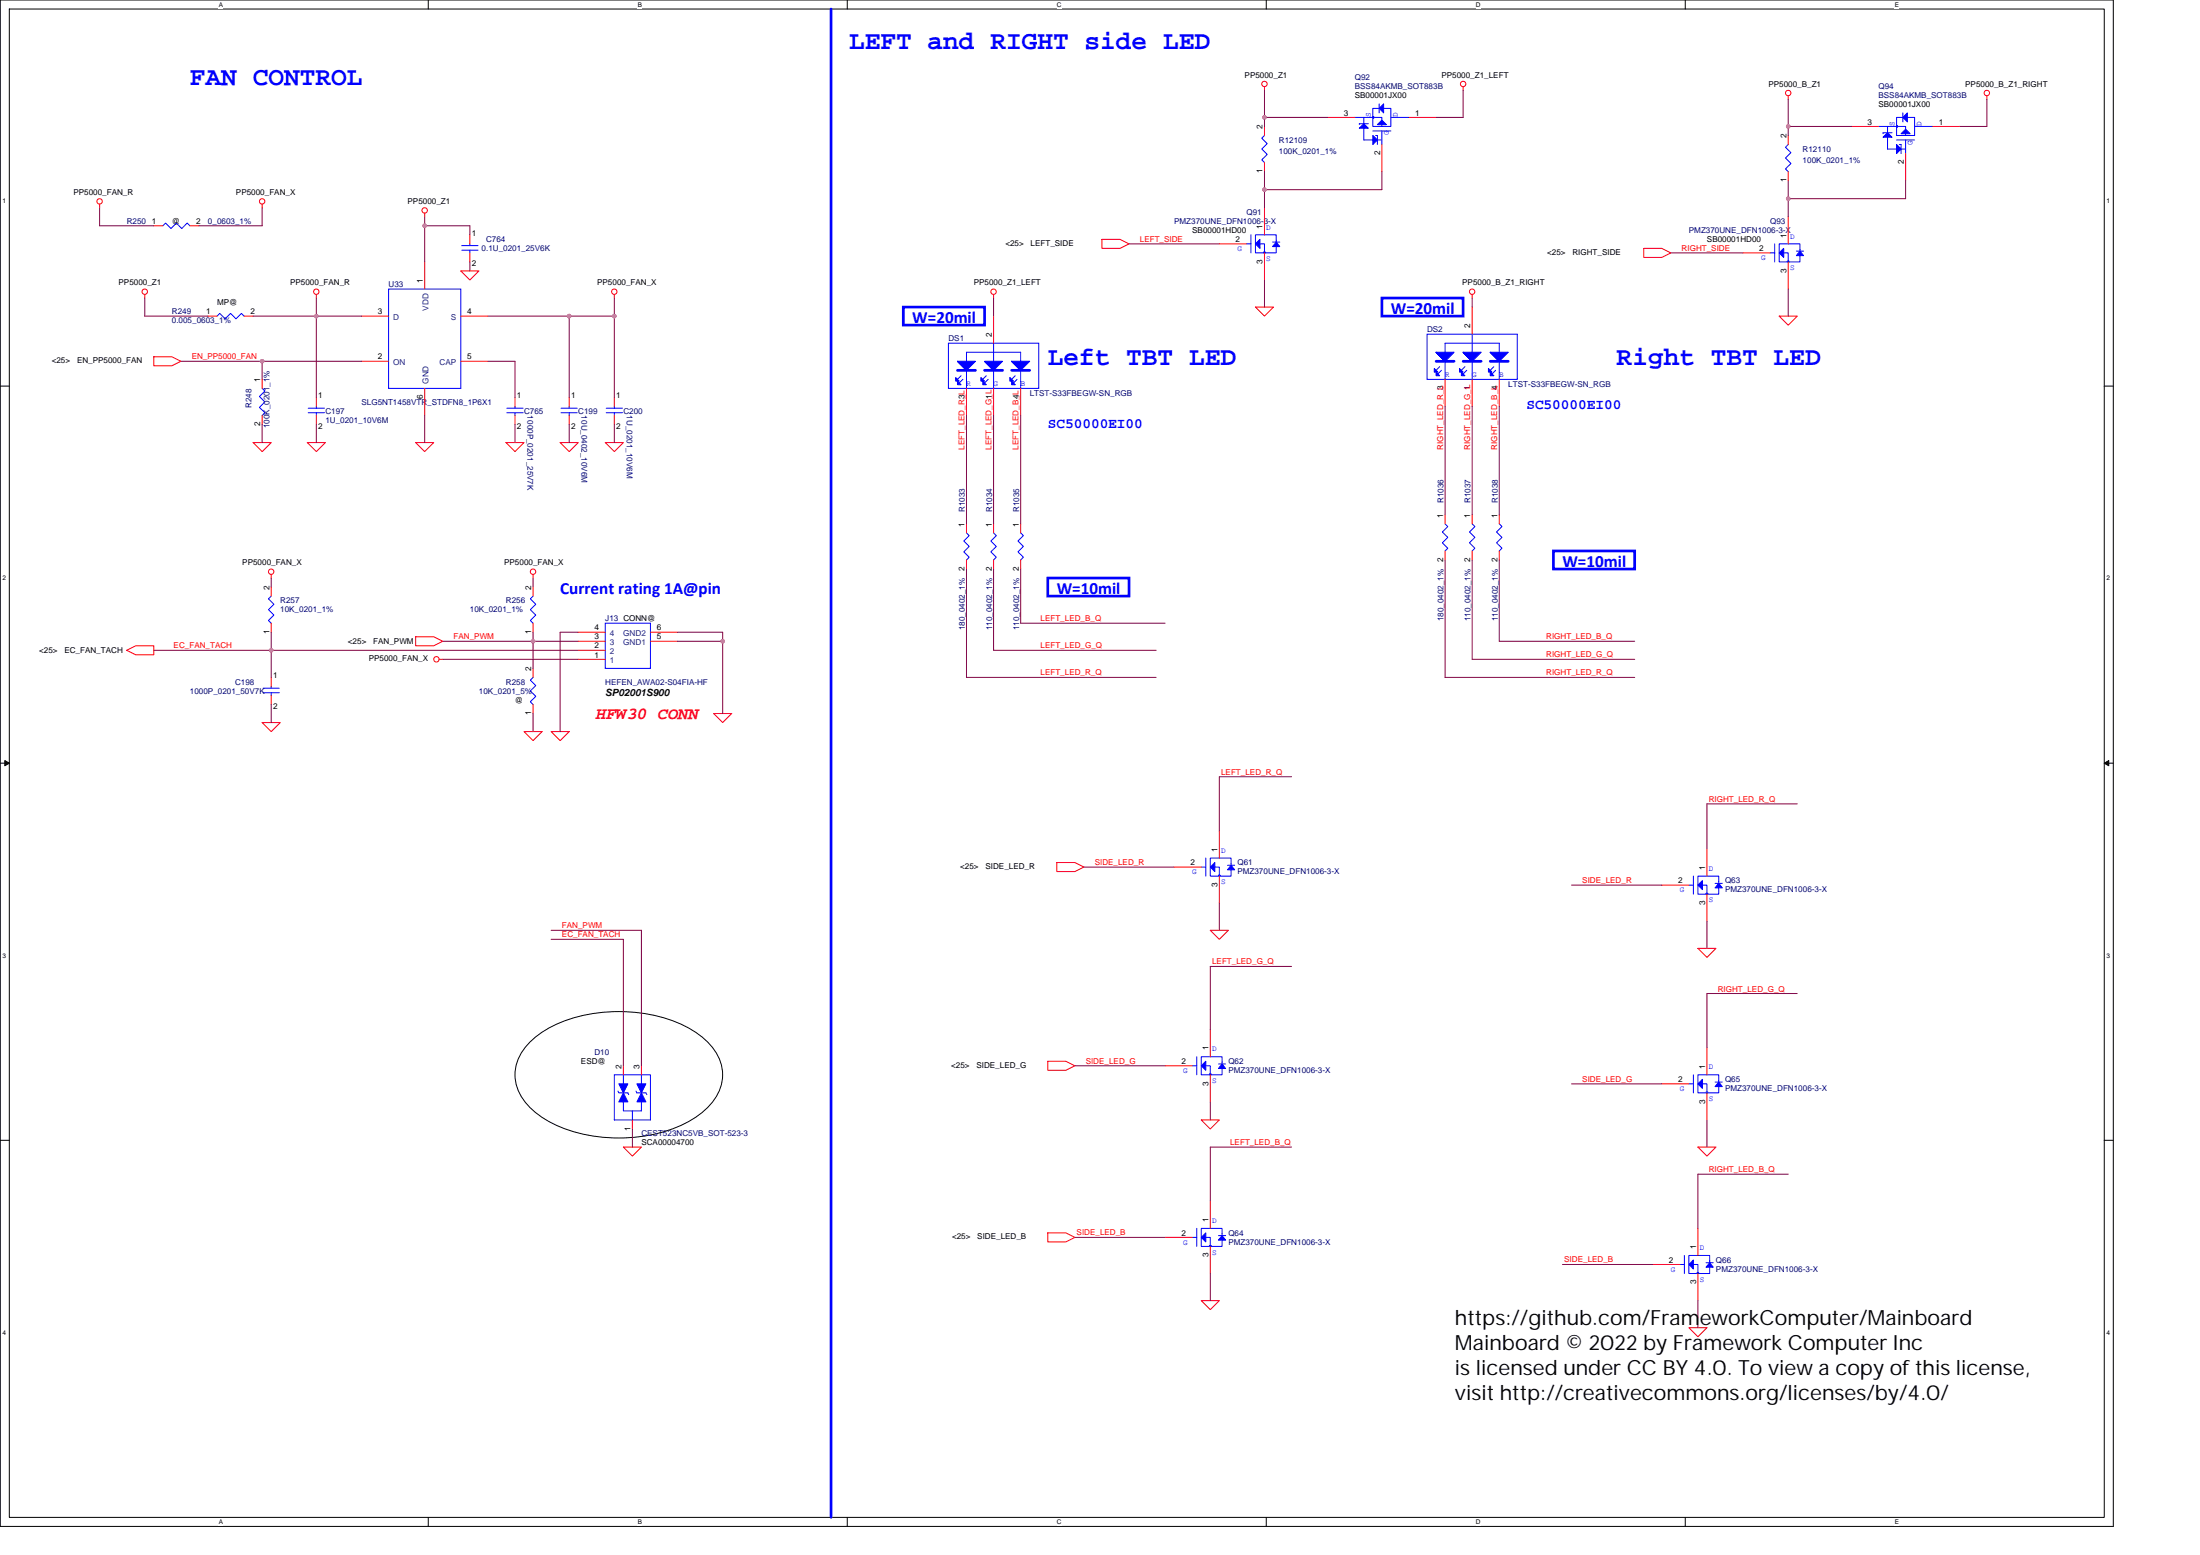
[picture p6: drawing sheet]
<svg xmlns="http://www.w3.org/2000/svg" width="297mm" height="210mm" viewBox="0 0 297 210" stroke-linecap="round" stroke-linejoin="round" font-family="sans-serif">
<path d="M0 0h285.3v206h-285.3zM1.3 1.2h282.8v203.6h-282.8z" fill="none" stroke="#000" stroke-width=".14"/>
<g fill="#fff">
<path d="M29.5 .1h.6v1h-.6z"/>
<path d="M29.5 204.9h.6v1h-.6z"/>
</g>
<path d="M57.8 0v1.2M57.8 204.8v1.2" fill="none" stroke="#000" stroke-width=".14"/>
<g fill="#fff">
<path d="M86.1 .1h.6v1h-.6z"/>
<path d="M86.1 204.9h.6v1h-.6z"/>
</g>
<path d="M114.4 0v1.2M114.4 204.8v1.2" fill="none" stroke="#000" stroke-width=".14"/>
<g fill="#fff">
<path d="M142.7 .1h.6v1h-.6z"/>
<path d="M142.7 204.9h.6v1h-.6z"/>
</g>
<path d="M171 0v1.2M171 204.8v1.2" fill="none" stroke="#000" stroke-width=".14"/>
<g fill="#fff">
<path d="M199.3 .1h.6v1h-.6z"/>
<path d="M199.3 204.9h.6v1h-.6z"/>
</g>
<path d="M227.5 0v1.2M227.5 204.8v1.2" fill="none" stroke="#000" stroke-width=".14"/>
<g fill="#fff">
<path d="M255.8 .1h.6v1h-.6z"/>
<path d="M255.8 204.9h.6v1h-.6z"/>
<path d="M.3 26.7h.5v.9h-.5z"/>
<path d="M284.4 26.7h.5v.9h-.5z"/>
<path d="M.3 77.6h.5v.9h-.5z"/>
<path d="M284.4 77.6h.5v.9h-.5z"/>
</g>
<path d="M0 52.1h1.3M284.1 52.1h1.2" fill="none" stroke="#000" stroke-width=".14"/>
<g fill="#fff">
<path d="M.3 128.5h.5v1h-.5z"/>
<path d="M284.4 128.5h.5v1h-.5z"/>
</g>
<path d="M0 103h1.3M.6 102.7l.7 .3-.7 .4zM284.1 103l.6-.3v.7zM284.1 103h1.2" fill="none" stroke="#000" stroke-width=".14"/>
<path d="M.6 102.7l.7 .3-.7 .4zM284.1 103l.6-.3v.7z" fill="#000"/>
<g fill="#fff">
<path d="M.3 179.4h.5v1h-.5z"/>
<path d="M284.4 179.4h.5v1h-.5z"/>
</g>
<path d="M0 153.9h1.3M71.7 140.5a16.7 16.7 0 0 1 10.2-3.9 20 20 0 0 1 11.6 2.4 8 8 0 0 1 4 5.1 6.1 6.1 0 0 1-2.1 5.6 16.7 16.7 0 0 1-10.2 3.9 20 20 0 0 1-11.6-2.5 8 8 0 0 1-4-5 6.1 6.1 0 0 1 2.1-5.6zM284.1 153.9h1.2" fill="none" stroke="#000" stroke-width=".14"/>
<path d="M112.2 1.2v203.6M122 41.5h10.9v2.4h-10.9zM186.6 40.2h10.9v2.5h-10.9zM141.5 78h10.9v2.5h-10.9zM209.7 74.4h11v2.4h-11z" fill="none" stroke="#00f" stroke-width=".36"/>
<g fill="none" stroke="#f00" stroke-width=".14">
<path d="M170.7 11.7v.5M197.5 11.7v.5M241.4 12.9v.5M268.3 12.9v.5M13.5 27.6v.4M19.5 39.7v.5M35.4 27.6v.4M42.7 39.7v.5M57.3 28.8v.5M62.2 36.6h2.5l-1.3 1.2zM82.9 39.7v.5M134.2 39.7v.5"/>
<path d="M148.8 32.3h2.4l1.2 .6-1.2 .6h-2.4zM198.8 39.7v.5M221.9 33.5h2.5l1.2 .6-1.2 .6h-2.5zM20.8 48.2h2.4l1.2 .6-1.2 .6h-2.4zM34.2 59.7h2.4l-1.2 1.3zM35.4 51.2v1.2M35.4 56.1v1.2M41.5 59.7h2.4l-1.2 1.3zM56.1 59.7h2.5l-1.3 1.3zM68.3 59.7h2.5l-1.3 1.3zM69.5 53.6v1.3M69.5 56.1v1.2"/>
<path d="M75.6 59.7h2.5l-1.3 1.3zM81.7 59.7h2.5l-1.3 1.3zM82.9 53.6v1.3M82.9 56.1v1.2M169.5 41.5h2.4l-1.2 1.2zM240.2 42.7h2.5l-1.3 1.2zM36.6 77.5v.5M72 77.5v.5M72 79.2v1.3M134.2 70.7v1.2M134.2 75.6v1.2M202.4 69.5v1.2"/>
<path d="M202.4 74.4v1.2M17.1 87.8l1.2-.6h2.5v1.2h-2.5zM35.4 97.5h2.4l-1.2 1.3zM56.1 86h2.5l1.2 .6-1.2 .6h-2.5zM59.3 89h.5M70.8 98.8h2.4l-1.2 1.2zM72 84.1v1.2M74.4 98.8h2.4l-1.2 1.2zM96.4 96.3h2.4l-1.2 1.2zM142.7 116.4h2.4l1.2 .6-1.2 .7h-2.4zM163.4 125.6h2.5l-1.3 1.2zM229.2 128h2.5l-1.2 1.2z"/>
<path d="M84.2 154.8h2.4l-1.2 1.3zM141.5 143.3h2.4l1.2 .6-1.2 .6h-2.4zM162.2 151.2h2.4l-1.2 1.2zM229.2 154.8h2.5l-1.2 1.3zM141.5 166.4h2.4l1.2 .6-1.2 .6h-2.4zM162.2 175.6h2.4l-1.2 1.2zM228 179.2h2.5l-1.3 1.2z"/>
<circle cx="170.7" cy="11.3" r=".36"/>
<circle cx="197.5" cy="11.3" r=".36"/>
<circle cx="241.4" cy="12.6" r=".36"/>
<circle cx="268.3" cy="12.6" r=".36"/>
<circle cx="13.4" cy="27.2" r=".36"/>
<circle cx="19.5" cy="39.4" r=".36"/>
<circle cx="35.4" cy="27.2" r=".36"/>
<circle cx="42.7" cy="39.4" r=".36"/>
<circle cx="57.3" cy="28.4" r=".36"/>
<circle cx="82.9" cy="39.4" r=".36"/>
<circle cx="134.1" cy="39.4" r=".36"/>
<circle cx="198.8" cy="39.4" r=".36"/>
<circle cx="36.6" cy="77.2" r=".36"/>
<circle cx="72" cy="77.2" r=".36"/>
<circle cx="58.9" cy="89" r=".36"/>
</g>
<path d="M35.4 52.4l.4 .4-.8 .7 .8 .8-.8 .7 .8 .7-.4 .4M68.4 55.7h2.2M68.4 55.1h2.2M69.5 54.9v.2M69.5 55.7v.4M81.8 55.7h2.2M81.8 55.1h2.2M82.9 54.9v.2M82.9 55.7v.4M134.2 71.9l.3 .4-.7 .7 .7 .8-.7 .7 .7 .7-.3 .4M202.4 70.7l.4 .4-.7 .7 .7 .7-.7 .8 .7 .7-.4 .4M72 80.5l-.4 .3 .7 .8-.7 .7 .7 .7-.7 .8 .4 .3" fill="none" stroke="#00f" stroke-width=".14"/>
<path d="M240.2 34.1l.6-.6v1.2z" fill="#00f"/>
<path d="M240.2 34.1l.6-.6v1.2z" fill="none" stroke="#00f" stroke-width=".14"/>
<path d="M243 33.9l.5 .6h-1z" fill="#00f"/>
<path d="M239 34.1h.6M239.6 32.9v2.5M242.5 33.9h1M243 34.5v.9h-1.6h.2v-.2h-.3v.2M243 33.9l.5 .6h-1zM243 33.9v-1h-2.8v2.5h1.2v-1.3h-.6M195.1 70.7l.4 .4-.8 .7 .8 .7-.8 .8 .8 .7-.4 .4" fill="none" stroke="#00f" stroke-width=".14"/>
<path d="M235.3 34.1h3.7M241.4 29.3v3.6M241.4 35.4v3.6M195.1 69.5v1.2M195.1 74.4v1.2" fill="none" stroke="#f00" stroke-width=".14"/>
<path d="M229.9 118.9v1.2l-.7-.6z" fill="#00f"/>
<path d="M229.9 118.9v1.2l-.7-.6z" fill="none" stroke="#00f" stroke-width=".14"/>
<path d="M232.1 119.2l.4 .6h-.9z" fill="#00f"/>
<g fill="none" stroke="#00f" stroke-width=".14">
<path d="M62.3 33.8h2.2M62.3 33.2h2.2M63.4 32.9v.3M63.4 33.8v.3M192.7 45.1h12.2v6.1h-12.2zM35.5 93.5h2.2M35.5 92.9h2.2M36.6 92.7v.2M36.6 93.5v.4M228 119.5h.6M228.6 118.3v2.4M231.6 119.2h.9"/>
<path d="M232.1 119.2l.4 .6h-.9zM232.1 119.8v.9h-1.6h.1v-.1h-.3v.1M232.1 119.2v-.9h-2.9v2.4h1.3v-1.2h-.6"/>
</g>
<path d="M63.4 31.7v1.2M63.4 34.1v1.3M36.6 91.4v1.3M36.6 93.9v1.2M224.4 119.5h3.6M230.5 114.6v3.7M230.5 120.7v3.7" fill="none" stroke="#f00" stroke-width=".14"/>
<path d="M193.9 48.8h2.4M197.5 48.8h2.5M201.2 48.8h2.4" fill="none" stroke="#00f" stroke-width=".36"/>
<path d="M201.2 47.5l1.2 1.3-1.2-1.3h2.4l-1.2 1.3z" fill-rule="evenodd" fill="#00f"/>
<path d="M201.2 47.5l1.2 1.3-1.2-1.3h2.4l-1.2 1.3z" fill="none" stroke="#00f" stroke-width=".14"/>
<path d="M197.5 47.5l1.3 1.3-1.3-1.3h2.5l-1.2 1.3z" fill-rule="evenodd" fill="#00f"/>
<path d="M197.5 47.5l1.3 1.3-1.3-1.3h2.5l-1.2 1.3z" fill="none" stroke="#00f" stroke-width=".14"/>
<path d="M193.9 47.5l1.2 1.3-1.2-1.3h2.4l-1.2 1.3z" fill-rule="evenodd" fill="#00f"/>
<path d="M193.9 47.5l1.2 1.3-1.2-1.3h2.4l-1.2 1.3zM195.1 51.2v-4.9h7.3v4.9M198.8 45.1v6.1" fill="none" stroke="#00f" stroke-width=".14"/>
<path d="M201.2 50.2l.5 .5h-.5z" fill-rule="evenodd" fill="#00f"/>
<path d="M194.4 49.5l-.5 .5M194.6 50l-.5 .5M197.8 49.5l-.5 .5M198 50l-.5 .5M201.2 50.2l.5 .5h-.5zM201.7 49.5l-.5 .5M201.9 50l-.5 .5" fill="none" stroke="#00f" stroke-width=".14"/>
<path d="M201 49.7l.4 .5h-.4z" fill-rule="evenodd" fill="#00f"/>
<path d="M201 49.7l.4 .5h-.4z" fill="none" stroke="#00f" stroke-width=".14"/>
<path d="M197.3 50.2l.5 .5h-.5z" fill-rule="evenodd" fill="#00f"/>
<path d="M197.3 50.2l.5 .5h-.5z" fill="none" stroke="#00f" stroke-width=".14"/>
<path d="M197.1 49.7l.4 .5h-.4z" fill-rule="evenodd" fill="#00f"/>
<path d="M197.1 49.7l.4 .5h-.4z" fill="none" stroke="#00f" stroke-width=".14"/>
<path d="M193.9 50.2l.5 .5h-.5z" fill-rule="evenodd" fill="#00f"/>
<path d="M193.9 50.2l.5 .5h-.5z" fill="none" stroke="#00f" stroke-width=".14"/>
<path d="M193.7 49.7l.4 .5h-.4z" fill-rule="evenodd" fill="#00f"/>
<path d="M193.7 49.7l.4 .5h-.4z" fill="none" stroke="#00f" stroke-width=".14"/>
<path d="M195.1 51.2v3.7M198.8 41.5v3.6M198.8 51.2v3.7M202.4 51.2v3.7" fill="none" stroke="#f00" stroke-width=".14"/>
<path d="M164 116.4v1.3l-.6-.7z" fill="#00f"/>
<path d="M164 116.4v1.3l-.6-.7z" fill="none" stroke="#00f" stroke-width=".14"/>
<path d="M166.2 116.8l.5 .6h-1z" fill="#00f"/>
<path d="M162.2 117h.6M162.8 115.8v2.5M165.7 116.8h1M166.2 116.8l.5 .6h-1zM166.2 117.4v.9h-1.6h.2v-.2h-.3v.2M166.2 116.8v-1h-2.8v2.5h1.2v-1.3h-.6" fill="none" stroke="#00f" stroke-width=".14"/>
<path d="M158.5 117h3.7M164.6 112.2v3.6M164.6 118.3v3.6" fill="none" stroke="#f00" stroke-width=".14"/>
<path d="M162.8 166.4v1.2l-.6-.6z" fill="#00f"/>
<path d="M162.8 166.4v1.2l-.6-.6z" fill="none" stroke="#00f" stroke-width=".14"/>
<path d="M165 166.8l.5 .6h-1z" fill="#00f"/>
<path d="M170.7 18.3l-.3 .4 .7 .7-.7 .7 .7 .7-.7 .8 .3 .3M137.8 71.9l.4 .4-.8 .7 .8 .8-.8 .7 .8 .7-.4 .4M161 167h.6M161.6 165.8v2.4M164.5 166.8h1M165 166.8l.5 .6h-1zM165 167.4v.8h-1.6h.1v-.1h-.2v.1M165 166.8v-1h-2.8v2.4h1.2v-1.2h-.6" fill="none" stroke="#00f" stroke-width=".14"/>
<path d="M170.7 17.1v1.2M170.7 21.9v1.3M137.8 70.7v1.2M137.8 75.6v1.2M157.3 167h3.7M163.4 162.2v3.6M163.4 168.2v3.7" fill="none" stroke="#f00" stroke-width=".14"/>
<path d="M84.2 147.5l.6 1.2h-1.2z" fill="#00f"/>
<path d="M82.9 145.1h4.9v6.1h-4.9zM84.2 148.7v1.3h1.2v1.2M84.2 146.3v1.2M84.2 147.5l.6 1.2h-1.2zM86.6 146.3v1.2" fill="none" stroke="#00f" stroke-width=".14"/>
<path d="M86.6 147.5l.6 1.2h-1.2z" fill="#00f"/>
<path d="M83.4 147.3l.2 .2h1.2l.1 .3M85.9 147.3l.1 .2h1.2l.1 .3M86.6 147.5l.6 1.2h-1.2zM86.6 148.7v1.3h-1.2" fill="none" stroke="#00f" stroke-width=".14"/>
<path d="M83.6 146.3h1.2l-.6 1.2z" fill="#00f"/>
<path d="M83.6 146.3h1.2l-.6 1.2z" fill="none" stroke="#00f" stroke-width=".14"/>
<path d="M86 146.3h1.2l-.6 1.2z" fill="#00f"/>
<path d="M185.4 14.6h2.4v2.5h-2.4zM84.2 145.1v1.2M86 146.3h1.2l-.6 1.2zM86.6 145.1v1.2" fill="none" stroke="#00f" stroke-width=".14"/>
<path d="M84.2 143.9v1.2M85.4 151.2v1.2M86.6 143.9v1.2" fill="none" stroke="#f00" stroke-width=".14"/>
<path d="M186.2 14.6l.6-.6v1.2z" fill="#00f"/>
<path d="M186.2 14.6l.6-.6v1.2z" fill="none" stroke="#00f" stroke-width=".14"/>
<path d="M186 16.8l.6-.6 .6 .6z" fill="#00f"/>
<path d="M183.5 16.7h1.2M185.4 17.7h2.4M185.4 15.8h1.2v1.3M186 16.8l.6-.6 .6 .6zM186.2 14v1.2M186.6 17.7v1.8" fill="none" stroke="#00f" stroke-width=".14"/>
<path d="M183.5 17.3l.6-.6 .6 .6z" fill="#00f"/>
<path d="M183.5 17.3l.6-.6 .6 .6zM186 18.3v1.2" fill="none" stroke="#00f" stroke-width=".14"/>
<path d="M185.4 18.3l.6 .6-.6 .6z" fill="#00f"/>
<g fill="none" stroke="#00f" stroke-width=".14">
<path d="M182.9 15.8h1.2M183.5 16.7v.1M185.4 18.3l.6 .6-.6 .6zM185.4 15.7h.1v.3h-.1v-.2h-1.3v3.1h2.5M185.7 18.3h.3M187.8 15.8h2.4M52.5 39h9.7v13.4h-9.7zM41.6 55.7h2.2M41.6 55.1h2.2M42.7 54.9v.2M42.7 55.7v.4M75.8 55.7h2.1"/>
<path d="M75.8 55.1h2.1M76.8 54.9v.2M76.8 55.7v.4M130.5 71.9l.4 .4-.8 .7 .8 .8-.8 .7 .8 .7-.4 .4M198.8 70.7l.3 .4-.7 .7 .7 .7-.7 .8 .7 .7-.3 .4M36.6 80.5l-.4 .3 .8 .8-.8 .7 .8 .7-.8 .8 .4 .3M72 91.4l-.4 .4 .7 .7-.7 .8 .7 .7-.7 .7 .4 .4"/>
</g>
<g fill="none" stroke="#f00" stroke-width=".14">
<path d="M179.3 15.8h3.6M186.6 19.5v3.7M190.2 15.8h3.7M57.3 35.4v3.6M42.7 53.6v1.3M42.7 56.1v1.2M48.8 48.8h3.7M48.8 42.7h3.7M57.3 52.4v3.7M62.2 42.7h3.7M62.2 48.8h3.7M76.8 53.6v1.3"/>
<path d="M76.8 56.1v1.2M36.6 79.2v1.3M130.5 70.7v1.2M130.5 75.6v1.2M198.8 69.5v1.2M198.8 74.4v1.2M36.6 84.1v1.2M72 95.1v1.2M72 90.2v1.2"/>
</g>
<path d="M169.5 32.9l.6-.6v1.2z" fill="#00f"/>
<path d="M169.5 32.9l.6-.6v1.2z" fill="none" stroke="#00f" stroke-width=".14"/>
<path d="M172.3 32.7l.5 .6h-1z" fill="#00f"/>
<path d="M241.4 19.5l-.3 .4 .7 .7-.7 .7 .7 .8-.7 .7 .3 .4M22 30.5l.4-.4 .7 .7 .7-.7 .7 .7 .8-.7 .3 .4M168.3 32.9h.6M168.9 31.7v2.4M171.8 32.7h1M172.3 32.7l.5 .6h-1zM172.3 33.3v.8h-1.6h.1v-.1h-.2v.1M172.3 32.7v-1h-2.8v2.4h1.2v-1.2h-.6M81.7 84.1h6.1v6.1h-6.1z" fill="none" stroke="#00f" stroke-width=".14"/>
<g fill="none" stroke="#f00" stroke-width=".14">
<path d="M241.4 18.3v1.2M20.8 30.5h1.2M25.6 30.5h1.3M164.6 32.9h3.7M170.7 28v3.7M170.7 34.1v3.7M241.4 23.2v1.2M78.1 89h3.6M78.1 87.8h3.6M78.1 86.6h3.6M78.1 85.3h3.6M87.8 86.6h3.7"/>
<path d="M87.8 85.3h3.7"/>
</g>
<path d="M229.2 146.3l.7-.6v1.2z" fill="#00f"/>
<path d="M229.2 146.3l.7-.6v1.2z" fill="none" stroke="#00f" stroke-width=".14"/>
<path d="M232.1 146.1l.4 .6h-.9z" fill="#00f"/>
<path d="M228 146.3h.6M228.6 145.1v2.4M231.6 146.1h.9M232.1 146.1l.4 .6h-.9zM232.1 146.7v.8h-1.6h.1v-.1h-.3v.1M232.1 146.1v-1h-2.9v2.4h1.3v-1.2h-.6" fill="none" stroke="#00f" stroke-width=".14"/>
<path d="M224.4 146.3h3.6M230.5 141.4v3.7M230.5 147.5v3.7" fill="none" stroke="#f00" stroke-width=".14"/>
<path d="M228.6 170.1v1.2l-.6-.6z" fill="#00f"/>
<path d="M228.6 170.1v1.2l-.6-.6z" fill="none" stroke="#00f" stroke-width=".14"/>
<path d="M230.8 170.4l.5 .7h-1z" fill="#00f"/>
<path d="M29.3 42.7l.4-.4 .7 .7 .7-.7 .8 .7 .7-.7 .4 .4M128.1 46.3h12.1v6.1h-12.1zM226.8 170.7h.6M227.4 169.5v2.4M230.3 170.4h1M230.8 171.1v.8h-1.6h.2v-.1h-.3v.1M230.8 170.4l.5 .7h-1zM230.8 170.4v-.9h-2.8v2.4h1.2v-1.2h-.6" fill="none" stroke="#00f" stroke-width=".14"/>
<path d="M28.1 42.7h1.2M33 42.7h1.2M223.2 170.7h3.6M229.2 165.8v3.7M229.2 171.9v3.7" fill="none" stroke="#f00" stroke-width=".14"/>
<path d="M129.3 50h2.4M132.9 50h2.5M136.6 50h2.4" fill="none" stroke="#00f" stroke-width=".36"/>
<path d="M136.6 48.8l1.2 1.2-1.2-1.2h2.4l-1.2 1.2z" fill-rule="evenodd" fill="#00f"/>
<path d="M136.6 48.8l1.2 1.2-1.2-1.2h2.4l-1.2 1.2z" fill="none" stroke="#00f" stroke-width=".14"/>
<path d="M132.9 48.8l1.3 1.2-1.3-1.2h2.5l-1.2 1.2z" fill-rule="evenodd" fill="#00f"/>
<path d="M132.9 48.8l1.3 1.2-1.3-1.2h2.5l-1.2 1.2z" fill="none" stroke="#00f" stroke-width=".14"/>
<path d="M129.3 48.8l1.2 1.2-1.2-1.2h2.4l-1.2 1.2z" fill-rule="evenodd" fill="#00f"/>
<path d="M129.3 48.8l1.2 1.2-1.2-1.2h2.4l-1.2 1.2zM130.5 52.4v-4.9h7.3v4.9M134.2 46.3v6.1" fill="none" stroke="#00f" stroke-width=".14"/>
<path d="M136.6 51.4l.5 .5h-.5z" fill-rule="evenodd" fill="#00f"/>
<path d="M129.8 50.7l-.5 .5M130 51.2l-.5 .5M133.2 50.7l-.5 .5M133.4 51.2l-.5 .5M136.6 51.4l.5 .5h-.5zM137.1 50.7l-.5 .5M137.3 51.2l-.5 .5" fill="none" stroke="#00f" stroke-width=".14"/>
<path d="M136.3 51l.5 .4h-.5z" fill-rule="evenodd" fill="#00f"/>
<path d="M136.3 51l.5 .4h-.5z" fill="none" stroke="#00f" stroke-width=".14"/>
<path d="M132.7 51.4l.5 .5h-.5z" fill-rule="evenodd" fill="#00f"/>
<path d="M132.7 51.4l.5 .5h-.5z" fill="none" stroke="#00f" stroke-width=".14"/>
<path d="M132.4 51l.5 .4h-.5z" fill-rule="evenodd" fill="#00f"/>
<path d="M132.4 51l.5 .4h-.5z" fill="none" stroke="#00f" stroke-width=".14"/>
<path d="M129.3 51.4l.5 .5h-.5z" fill-rule="evenodd" fill="#00f"/>
<path d="M129.3 51.4l.5 .5h-.5z" fill="none" stroke="#00f" stroke-width=".14"/>
<path d="M129 51l.5 .4h-.5z" fill-rule="evenodd" fill="#00f"/>
<path d="M129 51l.5 .4h-.5z" fill="none" stroke="#00f" stroke-width=".14"/>
<path d="M130.5 52.4v3.7M134.2 42.7v3.6M134.2 52.4v3.7M137.8 52.4v3.7" fill="none" stroke="#f00" stroke-width=".14"/>
<path d="M162.2 143.9l.6-.6v1.2z" fill="#00f"/>
<path d="M162.2 143.9l.6-.6v1.2z" fill="none" stroke="#00f" stroke-width=".14"/>
<path d="M165 143.6l.5 .6h-1z" fill="#00f"/>
<path d="M256.1 15.8h2.4v2.5h-2.4zM161 143.9h.6M161.6 142.6v2.5M164.5 143.6h1M165 143.6l.5 .6h-1zM165 144.2v.9h-1.6h.1v-.1h-.2v.1M165 143.6v-1h-2.8v2.5h1.2v-1.2h-.6" fill="none" stroke="#00f" stroke-width=".14"/>
<path d="M163.4 139v3.6M157.3 143.9h3.7M163.4 145.1v3.6" fill="none" stroke="#f00" stroke-width=".14"/>
<path d="M257.5 15.2v1.3l-.6-.7z" fill="#00f"/>
<path d="M257.5 15.2v1.3l-.6-.7z" fill="none" stroke="#00f" stroke-width=".14"/>
<path d="M256.7 18l.6-.6 .6 .6z" fill="#00f"/>
<path d="M254.2 17.9h1.3M256.1 17.1h1.2v1.2M256.1 18.9h2.4M256.7 18l.6-.6 .6 .6zM256.9 15.2v1.3M257.3 18.9v1.8" fill="none" stroke="#00f" stroke-width=".14"/>
<path d="M254.9 17.9l.6 .6h-1.3z" fill="#00f"/>
<path d="M254.9 17.9l.6 .6h-1.3zM256.7 19.5v1.2" fill="none" stroke="#00f" stroke-width=".14"/>
<path d="M256.1 19.5l.6 .6-.6 .6z" fill="#00f"/>
<path d="M253.6 17.1h1.3M254.2 17.9v.1M256.1 19.5l.6 .6-.6 .6zM256.1 16.9h.1v.3h-.1v-.1h-1.2v3h2.4M256.4 19.5h.3M258.5 17.1h2.4" fill="none" stroke="#00f" stroke-width=".14"/>
<path d="M250 17.1h3.6M260.9 17.1h3.7M257.3 20.7v3.7" fill="none" stroke="#f00" stroke-width=".14"/>
<g fill="none" stroke="#800040" stroke-width=".14">
<path d="M13.5 28v2.5h7.3M35.4 28v2.5h-8.5M57.3 29.3v1.2M57.3 30.5v4.9M57.3 30.5h6.1M130.5 56.1v14.6M134.2 40.2v2.5M134.2 56.1v14.6M137.8 56.1v14.6M195.1 54.9v14.6M198.8 40.2v1.3M198.8 54.9v14.6"/>
<path d="M202.4 54.9v14.6M130.5 76.8v14.6h25.6M134.2 76.8v11h21.9M137.8 76.8v7.3h19.5M195.1 75.6v15.8h25.6M198.8 75.6v13.4h21.9M202.4 75.6v11h18.3"/>
</g>
<circle cx="57.3" cy="30.5" r=".24" fill="#f0f"/>
<circle cx="57.3" cy="30.5" r=".24" fill="none" stroke="#f0f" stroke-width=".14"/>
<path d="M63.4 30.5v1.2M63.4 35.4v1.2M19.5 40.2v2.5h8.6M34.2 42.7h8.5M42.7 40.2v2.5M42.7 42.7v10.9M42.7 42.7h6.1M82.9 40.2v2.5" fill="none" stroke="#800040" stroke-width=".14"/>
<circle cx="42.7" cy="42.7" r=".24" fill="#f0f"/>
<circle cx="42.7" cy="42.7" r=".24" fill="none" stroke="#f0f" stroke-width=".14"/>
<path d="M65.9 42.7h10.9" fill="none" stroke="#800040" stroke-width=".14"/>
<circle cx="76.8" cy="42.7" r=".24" fill="#f0f"/>
<circle cx="76.8" cy="42.7" r=".24" fill="none" stroke="#f0f" stroke-width=".14"/>
<path d="M76.8 53.6v-10.9h6.1v10.9" fill="none" stroke="#800040" stroke-width=".14"/>
<circle cx="82.9" cy="42.7" r=".24" fill="#f0f"/>
<circle cx="82.9" cy="42.7" r=".24" fill="none" stroke="#f0f" stroke-width=".14"/>
<path d="M24.4 48.8h11M35.4 48.8v2.4M35.4 48.8h13.4" fill="none" stroke="#800040" stroke-width=".14"/>
<circle cx="35.4" cy="48.8" r=".24" fill="#f0f"/>
<circle cx="35.4" cy="48.8" r=".24" fill="none" stroke="#f0f" stroke-width=".14"/>
<g fill="none" stroke="#800040" stroke-width=".14">
<path d="M35.4 57.3v2.4M42.7 57.3v2.4M57.3 56.1v3.6M65.9 48.8h3.6v4.8M69.5 57.3v2.4M76.8 57.3v2.4M82.9 57.3v2.4M36.6 78v1.2M72 78v1.2M36.6 85.3v2.5M59.8 86.6h12.2M72 85.3v1.3"/>
<path d="M72 86.6h6.1M78.1 85.3h-2.5v13.5M91.5 85.3h6.1"/>
</g>
<circle cx="72" cy="86.6" r=".24" fill="#f0f"/>
<circle cx="72" cy="86.6" r=".24" fill="none" stroke="#f0f" stroke-width=".14"/>
<path d="M20.8 87.8h15.8M36.6 87.8v3.6M36.6 87.8h41.5M72 86.6v3.6M91.5 86.6h6.1" fill="none" stroke="#800040" stroke-width=".14"/>
<circle cx="36.6" cy="87.8" r=".24" fill="#f0f"/>
<circle cx="36.6" cy="87.8" r=".24" fill="none" stroke="#f0f" stroke-width=".14"/>
<path d="M36.6 95.1v2.4M59.8 89h18.3M72 96.3v2.5M97.6 85.3v11M74.4 125.6h12.2v18.3M74.4 126.8h9.8v17.1M85.4 152.4v2.4" fill="none" stroke="#800040" stroke-width=".14"/>
<circle cx="97.6" cy="86.6" r=".24" fill="#f0f"/>
<circle cx="97.6" cy="86.6" r=".24" fill="none" stroke="#f0f" stroke-width=".14"/>
<g fill="none" stroke="#800040" stroke-width=".14">
<path d="M170.7 12.2v3.6M146.3 117h12.2M174.4 104.9h-9.8v7.3M212.2 119.5h12.2M242.7 108.5h-12.2v6.1M164.6 121.9v3.7M174.4 130.5h-11v8.5M230.5 124.4v3.6M242.7 134.1h-12.2v7.3M145.1 143.9h12.2M163.4 148.7v2.5M174.4 154.8h-11v7.4"/>
<path d="M212.2 146.3h12.2M230.5 151.2v3.6M241.4 158.5h-12.2v7.3M145.1 167h12.2M163.4 171.9v3.7M211 170.7h12.2M229.2 175.6v3.6"/>
</g>
<circle cx="170.7" cy="15.8" r=".24" fill="#f0f"/>
<circle cx="170.7" cy="15.8" r=".24" fill="none" stroke="#f0f" stroke-width=".14"/>
<path d="M179.3 15.8h-8.6v1.3M197.5 12.2v3.6h-3.6M170.7 23.2v2.4M170.7 25.6v2.4M186.6 23.2v2.4h-15.9" fill="none" stroke="#800040" stroke-width=".14"/>
<circle cx="170.7" cy="25.6" r=".24" fill="#f0f"/>
<circle cx="170.7" cy="25.6" r=".24" fill="none" stroke="#f0f" stroke-width=".14"/>
<path d="M241.4 13.4v3.7M152.4 32.9h12.2M170.7 37.8v3.7" fill="none" stroke="#800040" stroke-width=".14"/>
<circle cx="241.4" cy="17.1" r=".24" fill="#f0f"/>
<circle cx="241.4" cy="17.1" r=".24" fill="none" stroke="#f0f" stroke-width=".14"/>
<path d="M250 17.1h-8.6v1.2M268.3 13.4v3.7h-3.7M241.4 24.4v4.9M257.3 24.4v2.4" fill="none" stroke="#800040" stroke-width=".14"/>
<circle cx="241.4" cy="26.8" r=".24" fill="#f0f"/>
<circle cx="241.4" cy="26.8" r=".24" fill="none" stroke="#f0f" stroke-width=".14"/>
<path d="M225.6 34.1h9.7M241.4 26.8h15.9M241.4 39v3.7" fill="none" stroke="#800040" stroke-width=".14"/>
<circle cx="57.3" cy="30.5" r=".24" fill="#f0f"/>
<circle cx="57.3" cy="30.5" r=".24" fill="none" stroke="#f0f" stroke-width=".14"/>
<circle cx="42.7" cy="42.7" r=".24" fill="#f0f"/>
<circle cx="42.7" cy="42.7" r=".24" fill="none" stroke="#f0f" stroke-width=".14"/>
<circle cx="76.8" cy="42.7" r=".24" fill="#f0f"/>
<circle cx="76.8" cy="42.7" r=".24" fill="none" stroke="#f0f" stroke-width=".14"/>
<circle cx="82.9" cy="42.7" r=".24" fill="#f0f"/>
<circle cx="82.9" cy="42.7" r=".24" fill="none" stroke="#f0f" stroke-width=".14"/>
<circle cx="35.4" cy="48.8" r=".24" fill="#f0f"/>
<circle cx="35.4" cy="48.8" r=".24" fill="none" stroke="#f0f" stroke-width=".14"/>
<circle cx="72" cy="86.6" r=".24" fill="#f0f"/>
<circle cx="72" cy="86.6" r=".24" fill="none" stroke="#f0f" stroke-width=".14"/>
<circle cx="36.6" cy="87.8" r=".24" fill="#f0f"/>
<circle cx="36.6" cy="87.8" r=".24" fill="none" stroke="#f0f" stroke-width=".14"/>
<circle cx="97.6" cy="86.6" r=".24" fill="#f0f"/>
<circle cx="97.6" cy="86.6" r=".24" fill="none" stroke="#f0f" stroke-width=".14"/>
<circle cx="170.7" cy="15.8" r=".24" fill="#f0f"/>
<circle cx="170.7" cy="15.8" r=".24" fill="none" stroke="#f0f" stroke-width=".14"/>
<circle cx="170.7" cy="25.6" r=".24" fill="#f0f"/>
<circle cx="170.7" cy="25.6" r=".24" fill="none" stroke="#f0f" stroke-width=".14"/>
<circle cx="241.4" cy="17.1" r=".24" fill="#f0f"/>
<circle cx="241.4" cy="17.1" r=".24" fill="none" stroke="#f0f" stroke-width=".14"/>
<circle cx="241.4" cy="26.8" r=".24" fill="#f0f"/>
<circle cx="241.4" cy="26.8" r=".24" fill="none" stroke="#f0f" stroke-width=".14"/>
<g font-size="3.5" fill="#00f">
<text x="25.6" y="11.5">FAN CONTROL</text>
<text x="114.6" y="6.6">LEFT and RIGHT side LED</text>
<text x="141.5" y="49.3">Left TBT LED</text>
<text x="218.3" y="49.3">Right TBT LED</text>
</g>
<g font-size="2.8">
<text x="196.4" y="178.9">https://github.com/FrameworkComputer/Mainboard</text>
<text x="196.4" y="182.3">Mainboard © 2022 by Framework Computer Inc</text>
<text x="196.4" y="185.7">is licensed under CC BY 4.0. To viewa copy ofthis license,</text>
<text x="196.4" y="189">visit http://creativecommons.org/licenses/by/4.0/</text>
</g>
<g font-size="2.3" fill="#00f">
<text x="123.2" y="43.7">W=20mil</text>
<text x="187.8" y="42.4">W=20mil</text>
<text x="211" y="76.6">W=10mil</text>
<text x="75.6" y="80.2">Current rating 1A@pin</text>
<text x="142.7" y="80.2">W=10mil</text>
</g>
<text font-size="2.3" fill="#f00" x="80.5" y="97">HFW30 CONN</text>
<g font-size="1.9" fill="#00f">
<text x="141.5" y="57.7">SC50000EI00</text>
<text x="206.1" y="55.3">SC50000EI00</text>
</g>
<text font-size="1.3" x="81.7" y="93.9">SP02001S900</text>
<g font-size="1.1">
<text x="168" y="10.5">PP5000_Z1</text>
<text x="194.6" y="10.5">PP5000_Z1_LEFT</text>
<text x="238.8" y="11.7">PP5000_B_Z1</text>
<text x="265.3" y="11.7">PP5000_B_Z1_RIGHT</text>
<text x="170.5" y="17.4" transform="rotate(-90 170.5 17.4)">2</text>
<text x="181.5" y="15.6">3</text>
<text x="182.9" y="13.2">SB00001JX00</text>
<text x="191.1" y="15.6">1</text>
<text x="252.2" y="16.8">3</text>
<text x="253.6" y="14.4">SB00001JX00</text>
<text x="261.8" y="16.8">1</text>
<text x="170.5" y="23.4" transform="rotate(-90 170.5 23.4)">1</text>
<text x="186.3" y="21" transform="rotate(-90 186.3 21)">2</text>
<text x="241.2" y="18.7" transform="rotate(-90 241.2 18.7)">2</text>
<text x="257" y="22.2" transform="rotate(-90 257 22.2)">2</text>
<text x="9.9" y="26.3">PP5000_FAN_R</text>
<text x="31.9" y="26.3">PP5000_FAN_X</text>
<text x="55" y="27.6">PP5000_Z1</text>
<text x="241.2" y="24.6" transform="rotate(-90 241.2 24.6)">1</text>
<text x="20.5" y="30.2">1</text>
<text x="23.2" y="30.2">@</text>
<text x="26.5" y="30.2">2</text>
<text x="63.7" y="31.8">1</text>
<text x="63.7" y="36">2</text>
<text x="135.7" y="33.2">&lt;25&gt;</text>
<text x="139.1" y="33.2">LEFT_SIDE</text>
<text x="161" y="31.5">SB00001HD00</text>
<text x="166.8" y="32.7">2</text>
<text x="170.5" y="35.6" transform="rotate(-90 170.5 35.6)">3</text>
<text x="170.5" y="30.8" transform="rotate(-90 170.5 30.8)">1</text>
<text x="208.9" y="34.4">&lt;25&gt;</text>
<text x="212.3" y="34.4">RIGHT_SIDE</text>
<text x="230.5" y="32.7">SB00001HD00</text>
<text x="237.5" y="33.9">2</text>
<text x="241.2" y="32.1" transform="rotate(-90 241.2 32.1)">1</text>
<text x="16" y="38.5">PP5000_Z1</text>
<text x="29.3" y="41.2">MP@</text>
<text x="39.2" y="38.5">PP5000_FAN_R</text>
<text x="57.1" y="38.2" transform="rotate(-90 57.1 38.2)">1</text>
<text x="80.6" y="38.5">PP5000_FAN_X</text>
<text x="131.5" y="38.5">PP5000_Z1_LEFT</text>
<text x="197.4" y="38.5">PP5000_B_Z1_RIGHT</text>
<text x="241.2" y="36.8" transform="rotate(-90 241.2 36.8)">3</text>
<text x="27.8" y="42.4">1</text>
<text x="33.8" y="42.4">2</text>
<text x="51" y="42.4">3</text>
<text x="63.1" y="42.4">4</text>
<text x="133.9" y="45.5" transform="rotate(-90 133.9 45.5)">2</text>
<text x="198.5" y="44.3" transform="rotate(-90 198.5 44.3)">2</text>
<text x="7" y="49">&lt;25&gt;</text>
<text x="10.4" y="49">EN_PP5000_FAN</text>
<text x="35.1" y="51.6" transform="rotate(-90 35.1 51.6)">1</text>
<text x="43" y="53.8">1</text>
<text x="51" y="48.5">2</text>
<text x="57.1" y="53.9" transform="rotate(-90 57.1 53.9)">6</text>
<text x="63.1" y="48.5">5</text>
<text x="69.8" y="53.8">1</text>
<text x="77.1" y="53.8">1</text>
<text x="83.2" y="53.8">1</text>
<text x="130.2" y="53.9" transform="rotate(-90 130.2 53.9)">3</text>
<text x="133.9" y="53.9" transform="rotate(-90 133.9 53.9)">1</text>
<text x="137.6" y="53.9" transform="rotate(-90 137.6 53.9)">4</text>
<text x="194.9" y="52.7" transform="rotate(-90 194.9 52.7)">3</text>
<text x="198.5" y="52.7" transform="rotate(-90 198.5 52.7)">1</text>
<text x="202.2" y="52.7" transform="rotate(-90 202.2 52.7)">4</text>
<text x="35.1" y="57.5" transform="rotate(-90 35.1 57.5)">2</text>
<text x="43" y="57.9">2</text>
<text x="69.8" y="57.9">2</text>
<text x="77.1" y="57.9">2</text>
<text x="83.2" y="57.9">2</text>
<text x="130.2" y="71.1" transform="rotate(-90 130.2 71.1)">1</text>
<text x="133.9" y="71.1" transform="rotate(-90 133.9 71.1)">1</text>
<text x="137.6" y="71.1" transform="rotate(-90 137.6 71.1)">1</text>
<text x="194.9" y="69.9" transform="rotate(-90 194.9 69.9)">1</text>
<text x="198.5" y="69.9" transform="rotate(-90 198.5 69.9)">1</text>
<text x="202.2" y="69.9" transform="rotate(-90 202.2 69.9)">1</text>
<text x="32.7" y="76.2">PP5000_FAN_X</text>
<text x="68.1" y="76.2">PP5000_FAN_X</text>
<text x="130.2" y="77.1" transform="rotate(-90 130.2 77.1)">2</text>
<text x="133.9" y="77.1" transform="rotate(-90 133.9 77.1)">2</text>
<text x="137.6" y="77.1" transform="rotate(-90 137.6 77.1)">2</text>
<text x="194.9" y="75.8" transform="rotate(-90 194.9 75.8)">2</text>
<text x="198.5" y="75.8" transform="rotate(-90 198.5 75.8)">2</text>
<text x="202.2" y="75.8" transform="rotate(-90 202.2 75.8)">2</text>
<text x="36.4" y="79.6" transform="rotate(-90 36.4 79.6)">2</text>
<text x="71.7" y="79.6" transform="rotate(-90 71.7 79.6)">2</text>
<text x="5.3" y="88.2">&lt;25&gt;</text>
<text x="8.7" y="88.2">EC_FAN_TACH</text>
<text x="36.4" y="85.6" transform="rotate(-90 36.4 85.6)">1</text>
<text x="47" y="86.9">&lt;25&gt;</text>
<text x="49.8" y="89.3">PP5000_FAN_X</text>
<text x="50.4" y="86.9">FAN_PWM</text>
<text x="71.7" y="85.6" transform="rotate(-90 71.7 85.6)">1</text>
<text x="80.3" y="88.8">1</text>
<text x="80.3" y="87.5">2</text>
<text x="80.3" y="86.3">3</text>
<text x="80.3" y="85.1">4</text>
<text x="88.7" y="86.3">5</text>
<text x="88.7" y="85.1">6</text>
<text x="36.9" y="91.6">1</text>
<text x="36.9" y="95.7">2</text>
<text x="69.5" y="94.9">@</text>
<text x="71.7" y="90.6" transform="rotate(-90 71.7 90.6)">2</text>
<text x="71.7" y="96.6" transform="rotate(-90 71.7 96.6)">1</text>
<text x="129.6" y="117.3">&lt;25&gt;</text>
<text x="133.1" y="117.3">SIDE_LED_R</text>
<text x="160.7" y="116.8">2</text>
<text x="164.4" y="119.7" transform="rotate(-90 164.4 119.7)">3</text>
<text x="164.4" y="115" transform="rotate(-90 164.4 115)">1</text>
<text x="226.6" y="119.2">2</text>
<text x="230.2" y="117.4" transform="rotate(-90 230.2 117.4)">1</text>
<text x="230.2" y="122.2" transform="rotate(-90 230.2 122.2)">3</text>
<text x="78.4" y="143.6">ESD@</text>
<text x="159.5" y="143.6">2</text>
<text x="163.2" y="141.8" transform="rotate(-90 163.2 141.8)">1</text>
<text x="83.9" y="144.2" transform="rotate(-90 83.9 144.2)">2</text>
<text x="86.4" y="144.2" transform="rotate(-90 86.4 144.2)">3</text>
<text x="128.4" y="144.1">&lt;25&gt;</text>
<text x="131.8" y="144.1">SIDE_LED_G</text>
<text x="163.2" y="146.6" transform="rotate(-90 163.2 146.6)">3</text>
<text x="226.6" y="146.1">2</text>
<text x="230.2" y="149" transform="rotate(-90 230.2 149)">3</text>
<text x="230.2" y="144.2" transform="rotate(-90 230.2 144.2)">1</text>
<text x="85.1" y="152.6" transform="rotate(-90 85.1 152.6)">1</text>
<text x="86.6" y="154.6">SCA00004700</text>
<text x="128.5" y="167.3">&lt;25&gt;</text>
<text x="132" y="167.3">SIDE_LED_B</text>
<text x="159.5" y="166.8">2</text>
<text x="163.2" y="165" transform="rotate(-90 163.2 165)">1</text>
<text x="163.2" y="169.7" transform="rotate(-90 163.2 169.7)">3</text>
<text x="225.3" y="170.4">2</text>
<text x="229" y="173.4" transform="rotate(-90 229 173.4)">3</text>
<text x="229" y="168.6" transform="rotate(-90 229 168.6)">1</text>
</g>
<g font-size="1.1" fill="#000080">
<text x="182.9" y="10.7">Q92</text>
<text x="182.9" y="12">BSS84AKMB_SOT883B</text>
<text x="253.6" y="12">Q94</text>
<text x="253.6" y="13.2">BSS84AKMB_SOT883B</text>
<text x="172.7" y="19.3">R12109</text>
<text x="172.7" y="20.7">100K_0201_1%</text>
<text x="243.4" y="20.5">R12110</text>
<text x="243.4" y="22">100K_0201_1%</text>
<text x="168.3" y="29">Q91</text>
<text x="17.1" y="30.2">R250</text>
<text x="28.1" y="30.2">0_0603_1%</text>
<text x="65" y="33.9">0.1U_0201_25V6K</text>
<text x="65.6" y="32.7">C764</text>
<text x="158.5" y="30.2">PMZ370UNE_DFN1006-3-X</text>
<text x="228" y="31.5">PMZ370UNE_DFN1006-3-X</text>
<text x="239" y="30.2">Q93</text>
<text x="52.5" y="38.8">U33</text>
<text x="23.2" y="42.4">R249</text>
<text x="23.2" y="43.7">0.005_0603_1%</text>
<text x="128.1" y="46.1">DS1</text>
<text x="192.7" y="44.9">DS2</text>
<text x="139" y="53.4">LTST-S33FBEGW-SN_RGB</text>
<text x="203.6" y="52.2">LTST-S33FBEGW-SN_RGB</text>
<text x="34" y="55.1" transform="rotate(-90 34 55.1)">R248</text>
<text x="36.4" y="57.8" transform="rotate(-90 36.4 57.8)">100K_0201_1%</text>
<text x="43.9" y="55.8">C197</text>
<text x="43.9" y="57.1">1U_0201_10V6M</text>
<text x="48.8" y="54.6">SLG5NT1458VTR_STDFN8_1P6X1</text>
<text x="70.8" y="55.8">C765</text>
<text x="71.2" y="56.1" transform="rotate(90 71.2 56.1)">1000P_0201_25V7K</text>
<text x="78.1" y="55.8">C199</text>
<text x="78.5" y="56.1" transform="rotate(90 78.5 56.1)">10U_0402_10V6M</text>
<text x="84.2" y="55.8">C200</text>
<text x="84.6" y="56.1" transform="rotate(90 84.6 56.1)">1U_0201_10V6M</text>
<text x="130.3" y="69.1" transform="rotate(-90 130.3 69.1)">R1033</text>
<text x="133.9" y="69.1" transform="rotate(-90 133.9 69.1)">R1034</text>
<text x="137.6" y="69.1" transform="rotate(-90 137.6 69.1)">R1035</text>
<text x="194.9" y="67.9" transform="rotate(-90 194.9 67.9)">R1036</text>
<text x="198.6" y="67.9" transform="rotate(-90 198.6 67.9)">R1037</text>
<text x="202.2" y="67.9" transform="rotate(-90 202.2 67.9)">R1038</text>
<text x="37.8" y="81.5">R257</text>
<text x="37.8" y="82.7">10K_0201_1%</text>
<text x="63.4" y="82.7">10K_0201_1%</text>
<text x="68.3" y="81.5">R256</text>
<text x="81.7" y="83.9">J13 CONN@</text>
<text x="194.9" y="83.9" transform="rotate(-90 194.9 83.9)">180_0402_1%</text>
<text x="198.6" y="83.9" transform="rotate(-90 198.6 83.9)">110_0402_1%</text>
<text x="202.2" y="83.9" transform="rotate(-90 202.2 83.9)">110_0402_1%</text>
<text x="130.3" y="85.1" transform="rotate(-90 130.3 85.1)">180_0402_1%</text>
<text x="133.9" y="85.1" transform="rotate(-90 133.9 85.1)">110_0402_1%</text>
<text x="137.6" y="85.1" transform="rotate(-90 137.6 85.1)">110_0402_1%</text>
<text x="25.6" y="93.6">1000P_0201_50V7K</text>
<text x="31.7" y="92.4">C198</text>
<text x="64.7" y="93.6">10K_0201_5%</text>
<text x="68.3" y="92.4">R258</text>
<text x="81.7" y="92.4">HEFEN_AWA02-S04FIA-HF</text>
<text x="167.1" y="116.8">Q61</text>
<text x="167.1" y="118">PMZ370UNE_DFN1006-3-X</text>
<text x="232.9" y="119.2">Q63</text>
<text x="232.9" y="120.5">PMZ370UNE_DFN1006-3-X</text>
<text x="80.3" y="142.4">D10</text>
<text x="165.9" y="143.6">Q62</text>
<text x="165.9" y="144.8">PMZ370UNE_DFN1006-3-X</text>
<text x="232.9" y="146.1">Q65</text>
<text x="232.9" y="147.3">PMZ370UNE_DFN1006-3-X</text>
<text x="86.6" y="153.4">CEST523NC5VB_SOT-523-3</text>
<text x="165.9" y="166.8">Q64</text>
<text x="165.9" y="168">PMZ370UNE_DFN1006-3-X</text>
<text x="231.7" y="170.5">Q66</text>
<text x="231.7" y="171.7">PMZ370UNE_DFN1006-3-X</text>
</g>
<g font-size="1.1" fill="#00f">
<text x="185.1" y="15.8" transform="rotate(-90 185.1 15.8)">S</text>
<text x="188.7" y="15.8" transform="rotate(-90 188.7 15.8)">D</text>
<text x="255.8" y="17.1" transform="rotate(-90 255.8 17.1)">S</text>
<text x="259.4" y="17.1" transform="rotate(-90 259.4 17.1)">D</text>
<text x="187.5" y="18.3" transform="rotate(-90 187.5 18.3)">G</text>
<text x="258.2" y="19.5" transform="rotate(-90 258.2 19.5)">G</text>
<text x="167.1" y="33.9">G</text>
<text x="171" y="31">D</text>
<text x="171" y="35.2">S</text>
<text x="237.8" y="35.1">G</text>
<text x="241.7" y="32.2">D</text>
<text x="241.7" y="36.5">S</text>
<text x="130.5" y="52.1">R</text>
<text x="134.2" y="52.1">G</text>
<text x="137.8" y="52.1">B</text>
<text x="195.1" y="50.9">R</text>
<text x="198.8" y="50.9">G</text>
<text x="202.4" y="50.9">B</text>
<text x="161" y="118">G</text>
<text x="164.9" y="115.1">D</text>
<text x="164.9" y="119.4">S</text>
<text x="230.7" y="117.5">D</text>
<text x="226.8" y="120.5">G</text>
<text x="230.7" y="121.8">S</text>
<text x="163.7" y="141.9">D</text>
<text x="159.8" y="144.9">G</text>
<text x="163.7" y="146.2">S</text>
<text x="226.8" y="147.3">G</text>
<text x="230.7" y="144.4">D</text>
<text x="230.7" y="148.6">S</text>
<text x="163.7" y="165.1">D</text>
<text x="159.8" y="168">G</text>
<text x="163.7" y="169.4">S</text>
<text x="225.6" y="171.7">G</text>
<text x="229.5" y="168.8">D</text>
<text x="229.5" y="173">S</text>
</g>
<g font-size="1.1" fill="#f00">
<text x="153.9" y="32.6">LEFT_SIDE</text>
<text x="227.1" y="33.9">RIGHT_SIDE</text>
<text x="25.9" y="48.5">EN_PP5000_FAN</text>
<text x="130.2" y="60.7" transform="rotate(-90 130.2 60.7)">LEFT_LED_R_L</text>
<text x="133.9" y="60.7" transform="rotate(-90 133.9 60.7)">LEFT_LED_G_L</text>
<text x="137.5" y="60.7" transform="rotate(-90 137.5 60.7)">LEFT_LED_B_L</text>
<text x="194.8" y="60.7" transform="rotate(-90 194.8 60.7)">RIGHT_LED_R_L</text>
<text x="198.5" y="60.7" transform="rotate(-90 198.5 60.7)">RIGHT_LED_G_L</text>
<text x="202.2" y="60.7" transform="rotate(-90 202.2 60.7)">RIGHT_LED_B_L</text>
<text x="140.5" y="83.9">LEFT_LED_B_Q</text>
<text x="23.4" y="87.5">EC_FAN_TACH</text>
<text x="61.2" y="86.3">FAN_PWM</text>
<text x="140.5" y="87.5">LEFT_LED_G_Q</text>
<text x="208.8" y="86.3">RIGHT_LED_B_Q</text>
<text x="208.8" y="88.7">RIGHT_LED_G_Q</text>
<text x="140.5" y="91.2">LEFT_LED_R_Q</text>
<text x="208.8" y="91.2">RIGHT_LED_R_Q</text>
<text x="164.9" y="104.6">LEFT_LED_R_Q</text>
<text x="230.7" y="108.2">RIGHT_LED_R_Q</text>
<text x="147.8" y="116.8">SIDE_LED_R</text>
<text x="213.6" y="119.2">SIDE_LED_R</text>
<text x="75.9" y="125.3">FAN_PWM</text>
<text x="75.9" y="126.5">EC_FAN_TACH</text>
<text x="163.7" y="130.2">LEFT_LED_G_Q</text>
<text x="231.9" y="133.8">RIGHT_LED_G_Q</text>
<text x="146.6" y="143.6">SIDE_LED_G</text>
<text x="213.6" y="146">SIDE_LED_G</text>
<text x="166.1" y="154.6">LEFT_LED_B_Q</text>
<text x="230.7" y="158.2">RIGHT_LED_B_Q</text>
<text x="145.4" y="166.8">SIDE_LED_B</text>
<text x="211.2" y="170.4">SIDE_LED_B</text>
</g>
<g font-size="1.1" fill="#004080">
<text x="57.8" y="42" transform="rotate(-90 57.8 42)">VDD</text>
<text x="53.1" y="43.2">D</text>
<text x="60.9" y="43.2">S</text>
<text x="53.1" y="49.3">ON</text>
<text x="57.8" y="51.8" transform="rotate(-90 57.8 51.8)">GND</text>
<text x="59.3" y="49.3">CAP</text>
<text x="82.3" y="89.5">1</text>
<text x="82.3" y="88.3">2</text>
<text x="82.3" y="87.1">3</text>
<text x="82.3" y="85.8">4</text>
<text x="84.1" y="87.1">GND1</text>
<text x="84.1" y="85.8">GND2</text>
</g>
<g font-size=".9">
<text x="29.5" y=".9">A</text>
<text x="86.1" y=".9">B</text>
<text x="142.7" y=".9">C</text>
<text x="199.3" y=".9">D</text>
<text x="255.8" y=".9">E</text>
<text x=".3" y="27.5">1</text>
<text x="284.4" y="27.5">1</text>
<text x=".3" y="78.4">2</text>
<text x="284.4" y="78.4">2</text>
<text x=".3" y="129.3">3</text>
<text x="284.4" y="129.3">3</text>
<text x=".3" y="180.2">4</text>
<text x="284.4" y="180.2">4</text>
<text x="29.5" y="205.7">A</text>
<text x="86.1" y="205.7">B</text>
<text x="142.7" y="205.7">C</text>
<text x="199.3" y="205.7">D</text>
<text x="255.8" y="205.7">E</text>
</g>
</svg>
